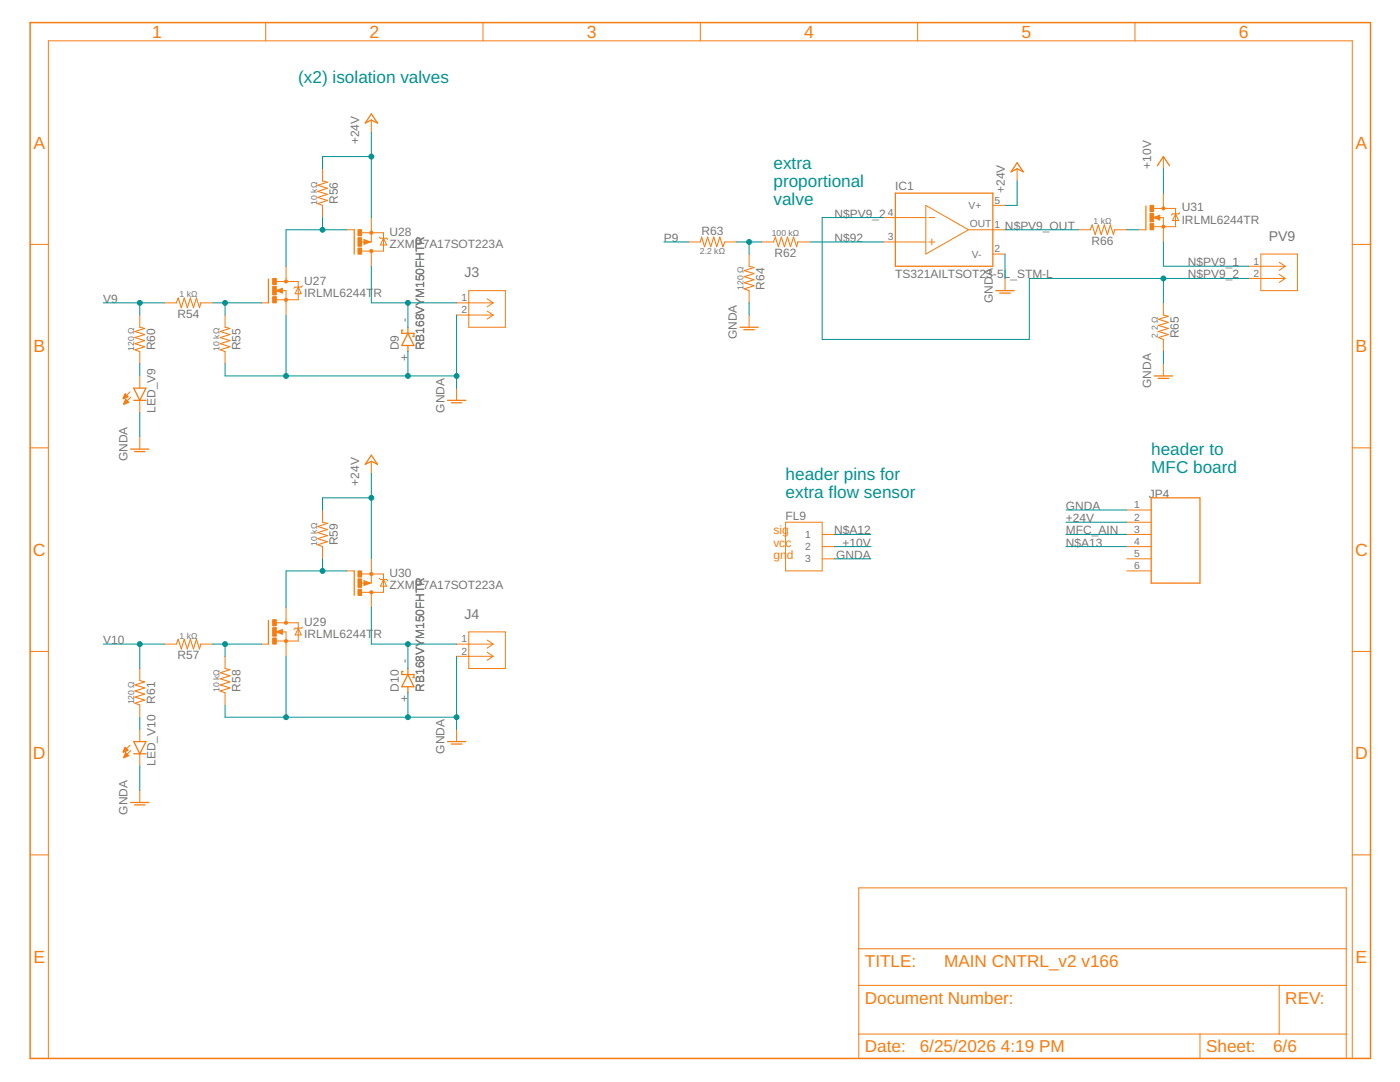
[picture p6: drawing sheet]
<svg xmlns="http://www.w3.org/2000/svg" width="279mm" height="216mm" viewBox="0 0 279 216" stroke-linecap="round" stroke-linejoin="round" font-family="sans-serif">
<g fill="none" stroke="#f57c10" stroke-width=".21">
<path d="M64.4 36.1l.9 .3-1.9 .6 1.9 .6-1.9 .6 1.9 .6-1.9 .6 1.9 .6-1.9 .6 1 .4M139.8 48.3l.2-1 .6 1.9 .6-1.9 .6 1.9 .7-1.9 .5 1.9 .7-1.9 .6 1.9 .3-.9M149.5 53.1l1 .3-2 .6 2 .6-2 .6 2 .6-2 .6 2 .6-2 .6 1 .4M154.4 48.3l.3-1 .6 1.9 .6-1.9 .6 1.9 .7-1.9 .6 1.9 .6-1.9 .6 1.9 .2-.9M217.6 45.8l.4-.9 .6 1.9 .6-1.9 .6 1.9 .6-1.9 .6 1.9 .6-1.9 .6 1.9 .3-1M27.9 65.3l1 .2-2 .6 2 .7-2 .6 2 .6-2 .6 2 .6-2 .6 1 .4M35.2 60.4l.4-.9 .6 1.9 .6-1.9 .6 1.9 .6-1.9 .6 1.9 .6-1.9 .6 1.9 .3-1M44.9 65.3l1 .2-2 .6 2 .7-2 .6 2 .6-2 .6 2 .6-2 .6 1 .4M232.2 62.9l1 .2-2 .6 2 .6-2 .6 2 .6-2 .6 2 .7-2 .6 1 .3M64.4 104.2l.9 .2-1.9 .7 1.9 .6-1.9 .6 1.9 .6-1.9 .6 1.9 .6-1.9 .6 1 .4M27.9 135.8l1 .3-2 .6 2 .6-2 .6 2 .6-2 .6 2 .6-2 .6 1 .4M35.2 128.5l.4-.9 .6 1.9 .6-1.9 .6 1.9 .6-1.9 .6 1.9 .6-1.9 .6 1.9 .3-1"/>
<path d="M44.9 133.4l1 .2-2 .6 2 .7-2 .5 2 .7-2 .6 2 .6-2 .6 1 .3"/>
</g>
<g fill="none" stroke="#f57c10" stroke-width=".2">
<path d="M53 4.5v3.6M96.4 4.5v3.6M139.8 4.5v3.6M183.1 4.5v3.6M226.5 4.5v3.6M64.4 33.7v2.4M74.1 24v2.4M203 33.7v2.4M232.2 31.2v2.5M232.2 38.5v3.1M6 48.8h3.7M55.1 58l1.2-.5v1z"/>
<path d="M55.2 56.2h4.3v3.6h-4.4M56.2 58h.9v4.9M57.1 53.1v3.1M59.5 57.3l.6 1.3h-1.2zM60.4 57l-.3 .3h-1.2l-.2 .2M64.4 41v2.4M69.2 45.8h1.5M71.9 48.3h.9M72.2 46.4h4.3v3.7h-4.3M72.6 47.8l1.3 .5-1.3 .5zM74.1 43.4v4.9h-.3M74.1 50.1v3"/>
<path d="M75.7 47.3l.2 .2h1.3l.2 .3M76.5 47.5l.7 1.4h-1.3zM93.6 58h7.3v7.3h-7.3zM97.2 59.6l1.2 .8M137.3 48.3h2.5M144.6 48.3h2.5M149.5 50.7v2.4M149.5 58v2.4M151.9 48.3h2.5M159.2 48.3h2.4M176.3 48.3h8.5M176.3 43.4h8.5"/>
<path d="M184.8 41l8.5 4.8-8.5 4.9zM185.4 48.3h1.2M185.4 43.4h1.2M186 47.7v1.2M193.3 45.8h7.3M198.1 50.7h2.5M198.1 41h2.5M200.6 55.6v2.4M215.2 45.8h2.4M222.5 45.8h2.4M227.3 45.8h1.4M230.2 43.4l1.3-.5v1z"/>
<path d="M230.3 41.6h4.3v3.6h-4.4M231.3 43.4h.9v4.9M234.6 42.7l.6 1.3h-1.2zM235.5 42.4l-.3 .3h-1.2l-.2 .2M249.2 53.1h7.3M249.2 55.6h7.3M251.6 50.7h7.3v7.3h-7.3zM255.3 52.3l1.2 .8M255.3 54.8l1.2 .8M256.5 53.1l-1.2 .9M256.5 55.6l-1.2 .8M269.9 48.8h3.6"/>
<path d="M26 78.2l-1.4 1.3M26.1 79.3l-1.4 1.3M27.9 62.9v2.4M27.9 70.2v2.4M27.9 75v2.4M27.9 79.9v2.4M32.8 60.4h2.4M40.1 60.4h2.4M44.9 62.9v2.4M44.9 70.2v2.4M52.2 60.4h1.4M91.1 60.4h7.3"/>
<path d="M91.1 77.4v2.5M91.1 62.9h7.3M97.2 62.1l1.2 .8M98.4 60.4l-1.2 .8M98.4 62.9l-1.2 .8M149.5 62.9v2.4M232.2 60.4v2.5M232.2 67.7v2.5M232.2 72.6v2.4M6 89.4h3.7M27.9 87.2v2.4M74.1 92.1v2.4"/>
<path d="M269.9 89.4h3.6M64.4 101.8v2.4M64.4 109.1v2.4M69.2 113.9h1.5M71.9 116.4h.9M72.2 114.5h4.3v3.7h-4.3M72.6 115.9l1.3 .5-1.3 .4zM74.1 111.5v4.9h-.3M74.1 118.2v3M75.7 115.4l.2 .2h1.3l.2 .3M76.5 115.6l.7 1.4h-1.3zM156.8 104.2h7.3v9.7h-7.3z"/>
<path d="M164.1 106.6h2.4M164.1 109.1h2.4M164.1 111.5h2.4M224.9 113.9h4.8M224.9 106.6h4.8M224.9 109.1h4.8M224.9 111.5h4.8M224.9 104.2h4.8M224.9 101.8h4.8M6 130h3.7M27.9 133.4v2.4M32.8 128.5h2.4"/>
<path d="M40.1 128.5h2.4M44.9 131v2.4M44.9 138.2v2.5M52.2 128.5h1.4M55.1 126.1l1.2-.5v1zM55.2 124.3h4.3v3.6h-4.4M56.2 126.1h.9v4.9M57.1 121.2v3.1M59.5 125.3l.6 1.4h-1.2zM60.4 125.1l-.3 .2h-1.2l-.2 .3M91.1 128.5h7.3M91.1 131h7.3"/>
<path d="M93.6 126.1h7.3v7.3h-7.3zM97.2 127.7l1.2 .8M97.2 130.1l1.2 .9M98.4 128.5l-1.2 .8M98.4 131l-1.2 .8M269.9 130h3.6M26 148.7l-1.4 1.4M26.1 149.8l-1.4 1.3M27.9 140.7v2.4M27.9 145.5v2.5M27.9 150.4v2.4M27.9 157.7v2.4"/>
<path d="M91.1 145.5v2.5M6 170.6h3.7M171.4 177.2h97.3v34h-97.3zM269.9 170.6h3.6M171.4 196.6h97.3M171.4 189.3h97.3M255.3 196.6v9.7M9.7 211.2v-203.1h260.2v203.1M171.4 206.3h97.3M239.5 206.3v4.9"/>
</g>
<g fill="none" stroke="#f57c10" stroke-width=".25">
<path d="M74.1 22.7l1.2 1.9-1.2-.6-1.2 .6zM178.7 38.5h19.4v14.6h-19.4zM203 32.5l1.2 1.8-1.2-.6-1.2 .6zM231 33.1l1.2-1.9 1.2 1.9M53.6 55.7v4.7M70.7 45.8v4.9M198.7 58h3.7M199.5 58.5h2.1M228.7 41.1v4.7M26.7 79.9h2.4M26.7 77.4h2.4l-1.2 2.5zM80.4 65.9h-.2v.6h2.4v.6h-.2"/>
<path d="M81.4 66.5l1.2 2.4h-2.4zM81.4 65.3v1.2M81.4 68.9v1.3M89.3 79.9h3.6M147.7 65.3h3.6M148.4 65.8h2.1M230.4 75h3.6M231.1 75.5h2.1M26.1 89.6h3.6M26.9 90.1h2M74.1 90.8l1.2 1.8-1.2-.5-1.2 .5zM90.1 80.4h2.1"/>
<path d="M229.7 99.3h9.8v17.1h-9.8zM70.7 113.9v4.9M53.6 123.8v4.7M80.4 134h-.2v.6h2.4v.6h-.2M81.4 133.4v1.2M81.4 137v1.2M81.4 134.6l1.2 2.4h-2.4zM26.7 148h2.4l-1.2 2.4zM26.7 150.4h2.4M89.3 148h3.6M90.1 148.5h2.1M26.1 160.1h3.6"/>
<path d="M26.9 160.6h2"/>
</g>
<path d="M6 4.5h267.5v206.7h-267.5zM56.2 57.8l-.8 .2 .8 .3v-.3h-.2M72.8 48l.8 .3-.8 .2v-.2h.2M231.3 43.2l-.8 .2 .8 .2v-.2h-.2M72.8 116.1l.8 .3-.8 .2v-.2h.2M56.2 125.8l-.8 .3 .8 .2v-.2h-.2" fill="none" stroke="#f57c10" stroke-width=".3"/>
<g fill="#f57c10" stroke="#f57c10" stroke-width=".2">
<path d="M56.9 59.6l.2-.1 .2 .1 .1 .2-.1 .2h-.4z" fill-rule="evenodd"/>
<path d="M56.9 55.9h.4l.1 .3-.1 .2-.2 .1-.2-.1z" fill-rule="evenodd"/>
<path d="M73.9 49.9h.4v.4l-.2 .1-.2-.1z" fill-rule="evenodd"/>
<path d="M56.9 127.7l.2-.1 .2 .1 .1 .2-.1 .2h-.4z" fill-rule="evenodd"/>
<path d="M56.9 124h.4l.1 .3-.1 .2-.2 .1-.2-.1z" fill-rule="evenodd"/>
<path d="M25 78.5l.6 .7-1 .4z" fill-rule="evenodd"/>
<path d="M25.1 79.6l.6 .7-1 .4z" fill-rule="evenodd"/>
<path d="M25 149.1l.6 .6-1 .4z" fill-rule="evenodd"/>
<path d="M25.1 150.2l.6 .6-1 .4z" fill-rule="evenodd"/>
<path d="M232 45h.4v.4l-.2 .2-.2-.2-.1-.2z" fill-rule="evenodd"/>
<path d="M232 41.4h.4v.4l-.2 .1-.2-.1-.1-.2z" fill-rule="evenodd"/>
<circle cx="74.1" cy="46.4" r=".32"/>
<circle cx="74.1" cy="114.5" r=".32"/>
<circle cx="74.1" cy="118.2" r=".32"/>
</g>
<g fill="#f57c10" stroke="#f57c10" stroke-width=".2">
<path d="M54.4 59.2h.7v1.2h-.7z"/>
<path d="M54.4 55.6h.7v1.2h-.7z"/>
<path d="M54.4 57.1h.7v1.7h-.7z"/>
<path d="M71.4 45.8h.8v1.3h-.8z"/>
<path d="M71.4 49.5h.8v1.2h-.8z"/>
<path d="M71.4 47.4h.8v1.7h-.8z"/>
<path d="M54.4 127.3h.7v1.2h-.7z"/>
<path d="M54.4 123.7h.7v1.2h-.7z"/>
<path d="M54.4 125.2h.7v1.7h-.7z"/>
<path d="M71.4 113.9h.8v1.2h-.8z"/>
<path d="M71.4 117.6h.8v1.2h-.8z"/>
<path d="M71.4 115.5h.8v1.7h-.8z"/>
<path d="M229.5 44.6h.7v1.2h-.7z"/>
<path d="M229.5 41h.7v1.2h-.7z"/>
<path d="M229.5 42.6h.7v1.7h-.7z"/>
</g>
<g fill="none" stroke="#009292" stroke-width=".2">
<path d="M74.1 26.4v17M74.1 31.2h-9.7v2.5M203 36.1v4.9h-2.4M232.2 33.7v4.8M64.4 43.4v2.4M69.2 45.8h-12.1v7.3M74.1 53.1v7.3h17M132.5 48.3h4.8M147.1 48.3h4.8M149.5 48.3v2.4M161.6 48.3h14.7M176.3 43.4h-12.2v24.3h41.3v-12.1h43.8"/>
<path d="M200.6 50.7v4.9M200.6 45.8h14.6M224.9 45.8h2.4M232.2 48.3v4.8h17M232.2 55.6v4.8M20.6 60.4h12.2M27.9 60.4v2.5M27.9 72.6v2.4M42.5 60.4h9.7M44.9 60.4v2.5M44.9 72.6v2.4h46.2M57.1 62.9v12.1"/>
<path d="M81.4 60.4v4.9M81.4 70.2v4.8M91.1 62.9v14.5M149.5 60.4v2.5M232.2 70.2v2.4M27.9 82.3v4.9M74.1 94.5v17M74.1 99.3h-9.7v2.5M64.4 111.5v2.4M69.2 113.9h-12.1v7.3M166.5 111.5h7.3M166.5 109.1h7.3"/>
<path d="M166.5 106.6h7.3M212.7 101.8h12.2M212.7 104.2h12.2M212.7 109.1h12.2M212.7 106.6h12.2M20.6 128.5h12.2M27.9 128.5v4.9M42.5 128.5h9.7M44.9 128.5v2.5M57.1 131v12.1M74.1 121.2v7.3h17M81.4 128.5v4.9"/>
<path d="M81.4 138.2v4.9M91.1 131v14.5M27.9 143.1v2.4M27.9 152.8v4.9M44.9 140.7v2.4h46.2"/>
</g>
<g fill="#009292" stroke="#009292" stroke-width=".2">
<circle cx="81.4" cy="143.1" r=".49"/>
<circle cx="91.1" cy="143.1" r=".49"/>
<circle cx="57.1" cy="143.1" r=".49"/>
<circle cx="91.1" cy="75" r=".49"/>
<circle cx="57.1" cy="75" r=".49"/>
<circle cx="81.4" cy="75" r=".49"/>
<circle cx="74.1" cy="31.2" r=".49"/>
<circle cx="74.1" cy="99.3" r=".49"/>
<circle cx="27.9" cy="60.4" r=".49"/>
<circle cx="44.9" cy="60.4" r=".49"/>
<circle cx="64.4" cy="45.8" r=".49"/>
<circle cx="81.4" cy="60.4" r=".49"/>
<circle cx="44.9" cy="128.5" r=".49"/>
<circle cx="64.4" cy="113.9" r=".49"/>
<circle cx="81.4" cy="128.5" r=".49"/>
<circle cx="27.9" cy="128.5" r=".49"/>
<circle cx="149.5" cy="48.3" r=".49"/>
<circle cx="232.2" cy="55.6" r=".49"/>
</g>
<g font-size="3.5" fill="#f57c10">
<text x="30.4" y="7.6">1</text>
<text x="73.7" y="7.6">2</text>
<text x="117.1" y="7.6">3</text>
<text x="160.5" y="7.6">4</text>
<text x="203.8" y="7.6">5</text>
<text x="247.2" y="7.6">6</text>
<text x="6.7" y="29.7">A</text>
<text x="270.5" y="29.7">A</text>
<text x="6.7" y="70.3">B</text>
<text x="270.5" y="70.3">B</text>
<text x="6.6" y="110.9">C</text>
<text x="270.4" y="110.9">C</text>
<text x="6.6" y="151.5">D</text>
<text x="270.4" y="151.5">D</text>
<text x="6.7" y="192.1">E</text>
<text x="270.5" y="192.1">E</text>
</g>
<g font-size="3.4" fill="#009292">
<text x="59.5" y="16.7">(x2) isolation valves</text>
<text x="154.4" y="33.7">extra</text>
<text x="154.4" y="37.3">proportional</text>
<text x="154.4" y="41">valve</text>
<text x="156.8" y="95.7">header pins for</text>
<text x="229.8" y="90.8">header to</text>
<text x="229.8" y="94.5">MFC board</text>
<text x="156.8" y="99.3">extra flow sensor</text>
</g>
<g font-size="3.4" fill="#f57c10">
<text x="172.6" y="193">TITLE:</text>
<text x="188.4" y="193">MAIN CNTRL_v2 v166</text>
<text x="172.6" y="200.3">Document Number:</text>
<text x="256.5" y="200.3">REV:</text>
<text x="172.6" y="210">Date:</text>
<text x="183.5" y="210">6/25/2026</text>
<text x="199.7" y="210">4:19 PM</text>
<text x="240.7" y="210">Sheet:</text>
<text x="254.1" y="210">6/6</text>
</g>
<g font-size="2.8" fill="#757575">
<text x="253.2" y="48.1">PV9</text>
<text x="92.7" y="55.3">J3</text>
<text x="92.7" y="123.4">J4</text>
</g>
<g font-size="2.4" fill="#757575">
<text x="71.7" y="28.8" transform="rotate(-90 71.7 28.8)">+24V</text>
<text x="229.8" y="33.7" transform="rotate(-90 229.8 33.7)">+10V</text>
<text x="67.4" y="40.7" transform="rotate(-90 67.4 40.7)">R56</text>
<text x="178.7" y="37.8">IC1</text>
<text x="200.6" y="38.5" transform="rotate(-90 200.6 38.5)">+24V</text>
<text x="77.8" y="47.1">U28</text>
<text x="140" y="46.9">R63</text>
<text x="166.5" y="43.4">N$PV9_2</text>
<text x="200.6" y="45.8">N$PV9_OUT</text>
<text x="235.8" y="44.6">IRLML6244TR</text>
<text x="235.8" y="42.2">U31</text>
<text x="77.8" y="49.5">ZXMP7A17SOT223A</text>
<text x="132.5" y="48.3">P9</text>
<text x="154.6" y="51.3">R62</text>
<text x="166.5" y="48.3">N$92</text>
<text x="217.8" y="48.9">R66</text>
<text x="237" y="53.1">N$PV9_1</text>
<text x="60.7" y="59.2">IRLML6244T</text>
<text x="60.7" y="56.8">U27</text>
<text x="74.6" y="59.2">R</text>
<text x="152.6" y="57.8" transform="rotate(-90 152.6 57.8)">R64</text>
<text x="178.7" y="55.6">TS321AILTSOT23-5L_ST</text>
<text x="206" y="55.6">M-L</text>
<text x="237" y="55.6">N$PV9_2</text>
<text x="20.6" y="60.4">V9</text>
<text x="35.4" y="63.5">R54</text>
<text x="81.5" y="64.2" transform="rotate(-90 81.5 64.2)">-</text>
<text x="198.1" y="60.4" transform="rotate(-90 198.1 60.4)">GNDA</text>
<text x="31" y="69.9" transform="rotate(-90 31 69.9)">R60</text>
<text x="48" y="69.9" transform="rotate(-90 48 69.9)">R55</text>
<text x="79.6" y="69.9" transform="rotate(-90 79.6 69.9)">D9</text>
<text x="84.7" y="69.9" transform="rotate(-90 84.7 69.9)">RB168VYM150FHTR</text>
<text x="147.1" y="67.7" transform="rotate(-90 147.1 67.7)">GNDA</text>
<text x="235.2" y="67.5" transform="rotate(-90 235.2 67.5)">R65</text>
<text x="81.5" y="72.1" transform="rotate(-90 81.5 72.1)">+</text>
<text x="229.8" y="77.5" transform="rotate(-90 229.8 77.5)">GNDA</text>
<text x="31.1" y="82.3" transform="rotate(-90 31.1 82.3)">LED_V9</text>
<text x="88.7" y="82.3" transform="rotate(-90 88.7 82.3)">GNDA</text>
<text x="25.5" y="92" transform="rotate(-90 25.5 92)">GNDA</text>
<text x="71.7" y="96.9" transform="rotate(-90 71.7 96.9)">+24V</text>
<text x="212.7" y="101.8">GNDA</text>
<text x="229.3" y="99.3">JP4</text>
<text x="156.8" y="103.7">FL9</text>
<text x="166.5" y="106.6">N$A12</text>
<text x="212.7" y="104.2">+24V</text>
<text x="212.7" y="106.6">MFC_AIN</text>
<text x="67.4" y="108.8" transform="rotate(-90 67.4 108.8)">R59</text>
<text x="166.9" y="111.5">GNDA</text>
<text x="168.2" y="109.1">+10V</text>
<text x="212.7" y="109.1">N$A13</text>
<text x="77.8" y="117.6">ZXMP7A17SOT223A</text>
<text x="77.8" y="115.1">U30</text>
<text x="60.7" y="124.9">U29</text>
<text x="20.6" y="128.5">V10</text>
<text x="35.4" y="131.6">R57</text>
<text x="60.7" y="127.3">IRLML6244T</text>
<text x="74.6" y="127.3">R</text>
<text x="81.5" y="132.3" transform="rotate(-90 81.5 132.3)">-</text>
<text x="31" y="140.4" transform="rotate(-90 31 140.4)">R61</text>
<text x="48" y="138" transform="rotate(-90 48 138)">R58</text>
<text x="79.6" y="138" transform="rotate(-90 79.6 138)">D10</text>
<text x="81.5" y="140.2" transform="rotate(-90 81.5 140.2)">+</text>
<text x="84.7" y="138" transform="rotate(-90 84.7 138)">RB168VYM150FHTR</text>
<text x="31.1" y="152.8" transform="rotate(-90 31.1 152.8)">LED_V10</text>
<text x="88.7" y="150.4" transform="rotate(-90 88.7 150.4)">GNDA</text>
<text x="25.5" y="162.6" transform="rotate(-90 25.5 162.6)">GNDA</text>
</g>
<g font-size="2.4" fill="#f57c10">
<text x="154.4" y="106.6">sig</text>
<text x="154.4" y="109.1">vcc</text>
<text x="154.4" y="111.5">gn</text>
<text x="157" y="111.5">d</text>
</g>
<g font-size="2.1" fill="#757575">
<text x="193.3" y="41.7">V+</text>
<text x="198.5" y="40.6">5</text>
<text x="177.2" y="43.1">4</text>
<text x="177.2" y="47.9">3</text>
<text x="193.5" y="45.3">OUT</text>
<text x="198.5" y="45.5">1</text>
<text x="194" y="51.4">V-</text>
<text x="198.5" y="50.4">2</text>
<text x="250.2" y="52.8">1</text>
<text x="250.2" y="55.2">2</text>
<text x="92.1" y="60.1">1</text>
<text x="92.1" y="62.5">2</text>
<text x="226.4" y="101.4">1</text>
<text x="160.7" y="107.4">1</text>
<text x="226.4" y="103.9">2</text>
<text x="226.4" y="106.3">3</text>
<text x="160.7" y="109.8">2</text>
<text x="160.7" y="112.2">3</text>
<text x="226.4" y="108.7">4</text>
<text x="226.4" y="111.2">5</text>
<text x="226.4" y="113.6">6</text>
<text x="92.1" y="128.2">1</text>
<text x="92.1" y="130.6">2</text>
</g>
<g font-size="1.7" fill="#757575">
<text x="63.3" y="40.8" transform="rotate(-90 63.3 40.8)">10 kΩ</text>
<text x="154" y="47.2">100 kΩ</text>
<text x="218.2" y="44.7">1 kΩ</text>
<text x="139.7" y="50.6">2.2 kΩ</text>
<text x="35.8" y="59.3">1 kΩ</text>
<text x="148.4" y="57.9" transform="rotate(-90 148.4 57.9)">120 Ω</text>
<text x="26.8" y="70" transform="rotate(-90 26.8 70)">120 Ω</text>
<text x="43.8" y="70" transform="rotate(-90 43.8 70)">10 kΩ</text>
<text x="231.1" y="67.4" transform="rotate(-90 231.1 67.4)">2.2 Ω</text>
<text x="63.3" y="108.9" transform="rotate(-90 63.3 108.9)">10 kΩ</text>
<text x="35.8" y="127.4">1 kΩ</text>
<text x="26.8" y="140.6" transform="rotate(-90 26.8 140.6)">120 Ω</text>
<text x="43.8" y="138.1" transform="rotate(-90 43.8 138.1)">10 kΩ</text>
</g>
</svg>
